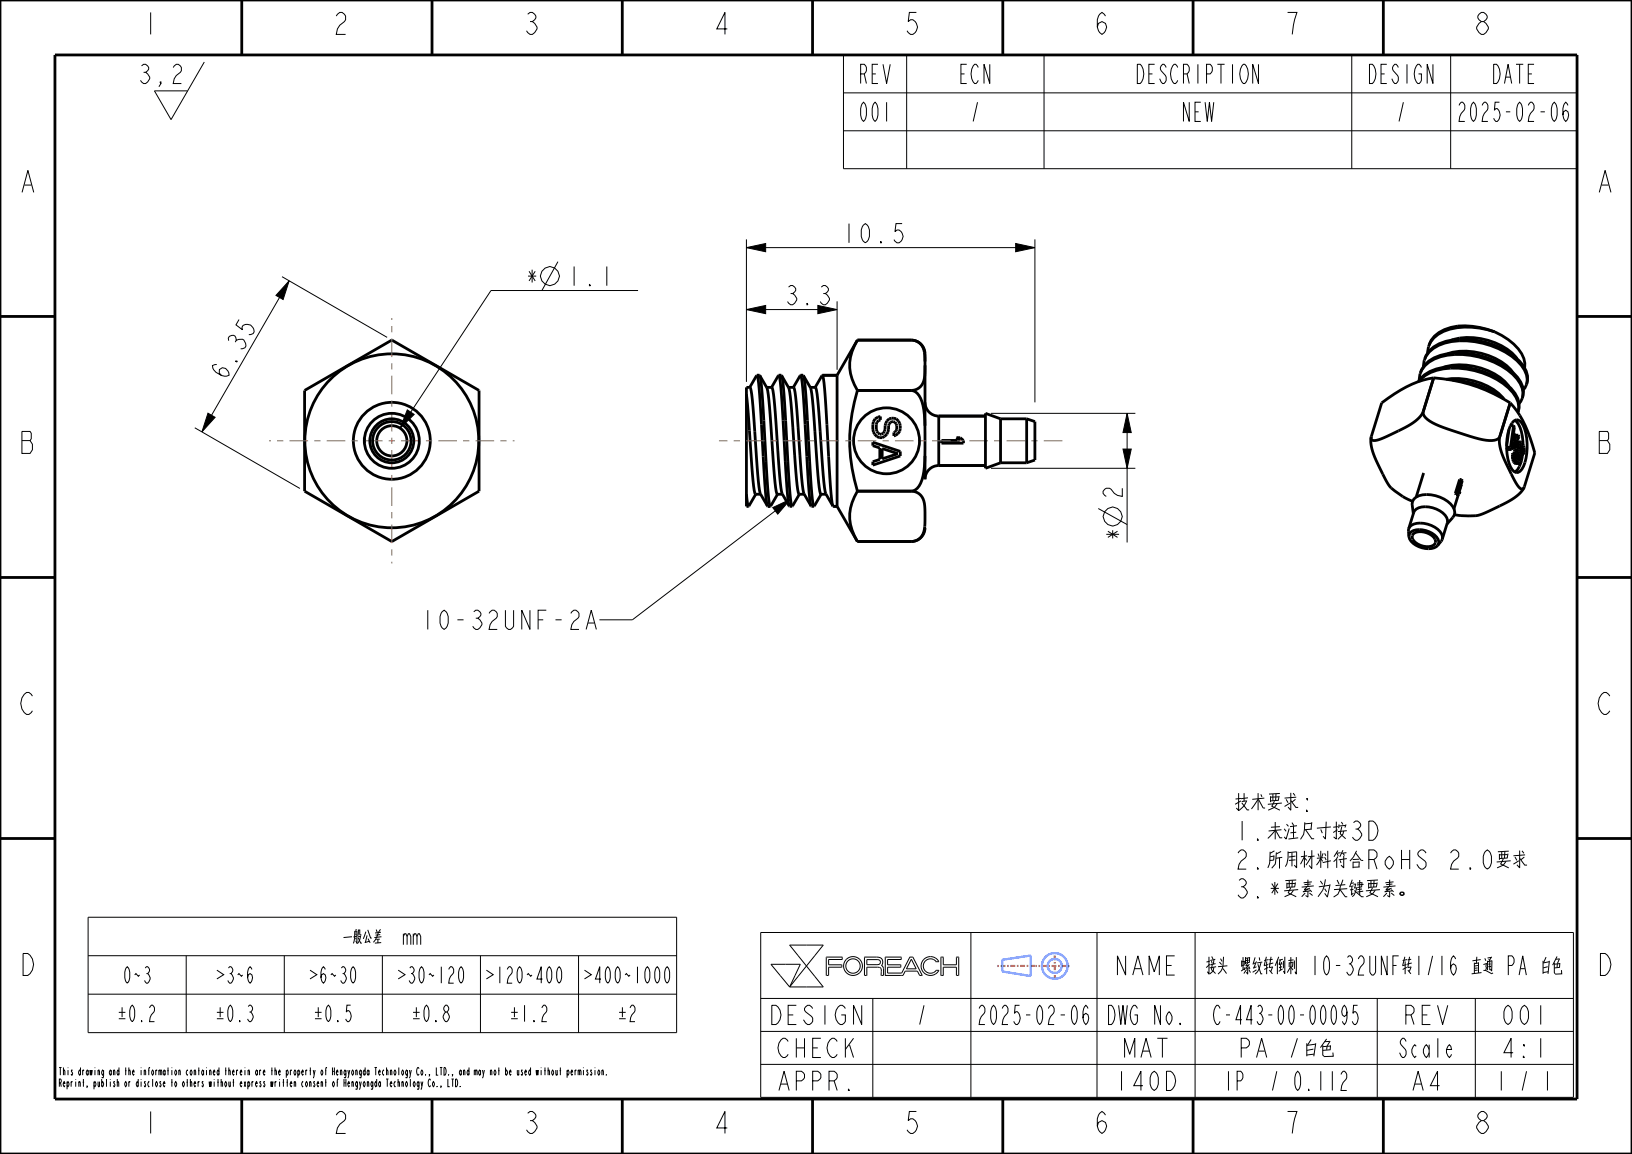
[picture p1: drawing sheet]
<svg xmlns="http://www.w3.org/2000/svg" width="297mm" height="210mm" viewBox="0 0 297 210" stroke-linecap="round" stroke-linejoin="round" font-family="sans-serif">
<g fill="none" stroke="#000" stroke-width=".18">
<path d="M25.8 12l.3-.3a.82 .82 0 0 1 1 .9l-.6 .6a1.58 1.58 0 0 1 .7 1.1 1.2 1.2 0 0 1-1.1 .9l-.5-.6M26.1 13.2h.4M29.3 15.2l-.2-.3h.2v.3l-.4 .6M31.5 12.3l.6-.6h.4l.5 .6a1.35 1.35 0 0 1-.9 1.4l-.4 .6-.2 .9h1.5M37.2 11.3l-6.1 10.5-3-5.3h6M153.5 10h133.5v20.7h-133.5zM153.5 16.9h133.5M165 10v20.7M190 10v20.7M207 11.7a.96 .96 0 0 1 1 .9 2.6 2.6 0 0 1-.5 2.6h-.5zM229 11.7v3.5l-1-3.5v3.5M246 10v20.7"/>
<path d="M264 10v20.7M265.5 19.2l.4-.6h.3a1.25 1.25 0 0 1-.3 2l-.2 .6-.2 .9h1.1M285.3 19.2l-.3-.6a2.91 2.91 0 0 0 0 3.5 1.6 1.6 0 0 0 .3-1.7l-.3-.3-.4 .3-.2 .5M153.5 23.8h133.5M43.5 58.2l-.6 .9 1.2 .9-.1-.5a1.17 1.17 0 0 1 1.6-.3 1.17 1.17 0 0 1 .5 1.5l-.8 .2M51.3 50.3l19.2 11.1M52.6 51.1l-1.1 3.4-1.3-.7zM52.6 51.1l-15.9 27.5M101.5 47.6l-2.9 5.3M116.1 52.9h-26.7l-16.6 25M135.8 45.1l3.5-.8v1.5zM135.8 56.3l3.5-.7v1.5z"/>
<path d="M135.8 43.6v25.9M135.8 56.3h16.5M135.8 45.1h52.5M148.8 55.6l3.5 .7-3.5 .8zM149.5 52.3l.3-.3a.82 .82 0 0 1 1 .8l-.6 .6a1.58 1.58 0 0 1 .7 1.2 1.2 1.2 0 0 1-1.1 .9l-.5-.6M152.3 54.8v12.5M164.2 40.7h-1.1l-.2 1.4 .3-.2a1.17 1.17 0 0 1 1.2 1.1 1.17 1.17 0 0 1-1.2 1.2l-.5-.6M184.8 44.3l3.5 .8-3.5 .7zM188.3 43.6v29.6M35.4 77.8l19.2 11.1M37.8 75.2l1.3 .7-2.4 2.7zM74.1 74.6l1.3 .8-2.6 2.5z"/>
<path d="M180.3 75.2h26.3M205.1 75.2l.8 3.5h-1.5zM205.1 75.2v23.5M140.6 92.4l3.3-1.6-2.4 2.8zM143.9 90.8l-28.8 22h-6M180.3 85.2h26.3M199.9 92.5l5.2 3M204.4 81.7h1.5l-.8 3.5zM103.9 111.6l.5-.6h.4l.6 .6a1.35 1.35 0 0 1-1 1.5l-.3 .6-.2 .8h1.5M106.7 114.5l.9-3.5 .9 3.5M107 113.4h1.2M16 166.9h107.1v21h-107.1z"/>
<path d="M16 173.9h107.1M33.9 173.9v14M51.7 173.9v14M69.6 173.9v14M73.4 170.4l.2-.5h.3l.2 .5v1.5M87.4 173.9v14M88.5 176.5l1.3 .9-1.3 .7M105.3 173.9v14M106.4 176.5l1.2 .9-1.2 .7M138.4 169.7h147.9v30h-147.9zM140.3 175.5h5.3l-1.9 4.1zM143.7 172h6.1l-3 3.8z"/>
<path d="M146.8 175.8l3 3.8h-6.1M146.8 175.8l-3.1 3.8M150.8 177.5v-1.5h2.4v-.4h-2.4v-1h2.4l.1-.4h-2.9v3.3h.4M157.8 174.6l2.1 .1 .3 .1v.4l-.4 .3h-2zM157.8 177.5v-1.5h1.9l.4 .1 .2 .2 .1 1.2h.4M160.8 177.5v-1.3l-.4-.5 .2-.6-.2-.7-.7-.2h-2.3l-.1 3.3h.5M164.3 177.5h.1M165.9 174.6l.8 1.7h-1.7zM166.1 174.2h-.5l-1.5 2.9h-2.6v-1.1h2.4v-.4h-2.4v-1h2.5v-.4h-2.9v3.3h3.2M166.1 174.2h.1M166.1 174.2l1.7 3.3h-.4l-.4-.8h-2.3l-.4 .8M170.4 175l-.7-.5h-.8l-.6 .5-.3 .8 .3 .8 .6 .4h.8l.7-.4"/>
<path d="M170.4 176.6h.1M170.4 175h.1M170.4 176.6h.4M170.4 175h.5l-.4-.5-.5-.3-.7-.1-.7 .1-.5 .4-.3 .5-.2 .5 .1 .7 .5 .8 1 .4 1-.2 .7-.7M170.8 176.6h.1M171.2 174.2h.5v1.4h2.4v-1.4h.4v3.3h-.4v-1.5h-2.4v1.5h-.5zM176.7 169.7v30M199.6 169.7v30M217.5 169.7v30M16 180.9h107.1M49.3 194.8h.3M49.5 194.3v1.4"/>
<path d="M50 195l.2-.3 .1 1M50 194.3v1.4M50.3 196.9l-.2-.1-.1 .3M50.7 195.1h.3l-.1-.4a.68 .68 0 0 0 0 1l.1-.3M50.9 196.4v.1M50.9 196.8v1M51.4 196.9h.3M51.6 196.4v1.4M52.1 195.1l.2-.4a.58 .58 0 0 1-.1 1l-.1-.4M52.1 194.7v1.4M52.1 196.9h.3M52.3 196.4v1.4"/>
<path d="M52.8 197.2h.3l-.1-.4a.68 .68 0 0 0 0 1l.1-.3M52.8 194.7v1M53.1 194.8l-.2-.1-.1 .3M53.5 197.1l.2-.3 .1 1M53.5 196.8v1M53.7 194.7a.68 .68 0 0 1 0 1 .68 .68 0 0 1 0-1zM54.2 195.1l.2-.4a.58 .58 0 0 1-.1 1l-.1-.4M54.2 194.7v1.4M54.9 195.1h.3l-.1-.4a.68 .68 0 0 0 0 1l.1-.3M55.2 196.9l-.1-.1a.68 .68 0 0 0 0 1l.1-.2M55.6 194.7v1M55.8 196.8a.68 .68 0 0 1 0 1 .68 .68 0 0 1 0-1z"/>
<path d="M55.9 194.8l-.2-.1-.1 .3M56.3 197.1l.2-.3 .1 1M56.3 194.8h.3M56.3 196.8v1M56.5 194.3v1.4M57 194.7l.2 .8-.2 .6M57.3 196.9l-.1-.1-.1 .1a.52 .52 0 0 1 0 .9l-.1-.3M57.4 194.7l-.2 .8M57.7 197.2h.3l-.1-.4a.68 .68 0 0 0 0 1l.1-.3M58.4 197.1l.2-.3 .1 1M58.4 196.8v1M58.6 194.7a.68 .68 0 0 1 0 1 .68 .68 0 0 1 0-1z"/>
<path d="M59.1 196.9h.3M59.2 194.8h.2M59.3 196.4v1.4M59.5 194.4l-.1-.1-.1 .2v1.2M60.7 196.8a.68 .68 0 0 1 0 1 .68 .68 0 0 1 0-1zM61.3 196.9h.2M61.6 196.5l-.1-.1-.1 .2v1.2M79.5 197.6l.1 .2zM80.3 197.8l-.1-.2v.4M81.5 196.4v1.4h.4M82.4 196.4v1.4M82.9 196.4h.2a1.23 1.23 0 0 1 0 1.4h-.2z"/>
<path d="M83.7 197.6l.1 .2zM99 194.8h.3M99.7 195l.2-.3 .1 1M99.7 194.3v1.4M100.6 194.7a.68 .68 0 0 1 0 1 .68 .68 0 0 1 0-1zM101.1 194.7l.1 1 .2-.3M101.4 194.7v1M101.8 194.8h.3M102 194.3v1.4M103.2 195.1l.2-.4a.58 .58 0 0 1-.1 1l-.1-.4M103.2 194.7v1.4M103.9 195.1h.3l-.1-.4a.68 .68 0 0 0 0 1l.1-.3"/>
<path d="M104.6 194.7v1M104.9 194.8l-.2-.1-.1 .3M105.2 195l.2-.3 .1 1M105.2 194.7v1M105.5 195l.2-.3v1M106.2 194.3v.1M106.2 194.7v1M107 194.8l-.1-.1-.1 .1a.52 .52 0 0 1 0 .9l-.1-.3M107.7 194.8l-.1-.1-.1 .1a.52 .52 0 0 1 0 .9l-.1-.3M108.3 194.3v.1M108.3 194.7v1M109 194.7a.68 .68 0 0 1 0 1 .68 .68 0 0 1 0-1z"/>
<path d="M109.5 195l.2-.3 .1 1M109.5 194.7v1M110.3 195.5l.1 .2zM138.4 181.7h147.9M138.4 187.7h147.9M138.4 193.7h147.9M143.4 189.5l-.5-.6a1.2 1.2 0 0 0-1.1 .9 2.11 2.11 0 0 0 .7 2.6h.4l.5-.5M158.8 181.7v18M178.2 183.5l.4-.6h.2a1.25 1.25 0 0 1-.2 2.1l-.3 .6-.1 .8h1M198 183.5l-.4-.6a2.91 2.91 0 0 0 0 3.5 1.6 1.6 0 0 0 .4-1.7l-.4-.3-.4 .3-.1 .6M222 183.5l-.3-.6a.96 .96 0 0 0-.8 .9 2.77 2.77 0 0 0 .5 2.6h.3l.3-.5M225.9 190.7h.9l.6-.6v-.6l-.6-.6h-.9v3.5"/>
<path d="M228.7 192.4l.9-3.5 .9 3.5M229 191.3h1.2M236.1 188.9l-1.1 3.5M237.8 189.8v2.4M238.6 189.2l-.6 1M239 190.9l-1.2 .2M239.2 191.8l-1.4 .2M239.4 190l-1.6 .2M239.4 189.8l-.3 2.4M240.7 190.2v1.8l.2 .2M241.4 189.1l-1.1 1.5M241.5 190.4l-.1 .6"/>
<path d="M242 189.5l-.9 .1M242.1 189.5l-.6 .9M242.1 190.2v.8M242.1 191l-1.4 .1M242.1 190.4l-1.4 .1M242.6 191.5v.7l-1.7 .1M247.1 182.9h-.8l-.1 1.5 .3-.3h.2a1.65 1.65 0 0 1 0 2.3h-.2l-.4-.5M250.6 181.7v18M268.5 181.7v18"/>
<circle cx="100" cy="50.2" r="1.72"/>
<circle cx="202.5" cy="94" r="1.72"/>
<circle cx="155.2" cy="175.8" r="1.31"/>
<circle cx="155.2" cy="175.8" r="1.71"/>
</g>
<path d="M52.6 51.1l-1.1 3.4-1.3-.7zM135.8 45.1l3.5-.8v1.5zM135.8 56.3l3.5-.7v1.5zM148.8 55.6l3.5 .7-3.5 .8zM184.8 44.3l3.5 .8-3.5 .7zM37.8 75.2l1.3 .7-2.4 2.7zM74.1 74.6l1.3 .8-2.6 2.5zM205.1 75.2l.8 3.5h-1.5zM140.6 92.4l3.3-1.6-2.4 2.8zM204.4 81.7h1.5l-.8 3.5z" fill="#000"/>
<g fill="none" stroke="#000" stroke-width=".51">
<path d="M0 0h297v210h-297zM10 10h277v190h-277zM44 .1v10M78.6 .1v10M113.2 .1v10M147.9 .1v10M182.5 .1v10M217.1 .1v10M251.7 .1v10M0 57.6h10M287 57.6h10M55.4 71l15.9-9.1 15.9 9.1v18.4l-15.9 9.1-15.9-9.1z"/>
<path d="M66.3 79.6v1M87.2 71v.1M135.8 71.7l.6 6.6a102.5 102.5 0 0 0 1 11.4l.1 .2h.9M137.7 68.3l.3 .6 .3 3.2 .6 11a56.5 56.5 0 0 0 .8 9M137.7 68.3l-1.3 2.2M137.7 68.3h.6M138.3 68.3l1.3 2.3a45.9 45.9 0 0 1 .8 8.1 81.7 81.7 0 0 0 1 11.1l1 .1M138.3 68.3a48.7 48.7 0 0 1 .7 8.2l.2 3.7a99.7 99.7 0 0 0 .9 11.8l.1 .1M139.5 70.5h.9l.2 .1a153 153 0 0 1 1.2 14.7l.4 4.2 1.4 2.6M141.7 68.3a39.1 39.1 0 0 1 .8 8.2l.2 3.7a99.7 99.7 0 0 0 .9 11.8v.1M141.7 68.3h.5M141.7 68.3l-1.3 2.2"/>
<path d="M142.2 68.3l1.3 2.3 .2 .8 1.4 16.9a2.59 2.59 0 0 0 .3 1.6M142.2 68.3a48.7 48.7 0 0 1 .8 8.2l.2 3.7a99.7 99.7 0 0 0 .9 11.8l.1 .1 1.3-2.2M143.5 70.5h.9a2.75 2.75 0 0 1 .4 1.7l1.3 16.9 .2 .8 1.3 2.2M145.7 68.3l.2 .6 .3 3.2 .6 11a56.2 56.2 0 0 0 .8 9M145.7 68.3h.5M145.7 68.3l-1.3 2.2M146.2 68.3l1.3 2.3a43.3 43.3 0 0 1 .8 7.8 89.1 89.1 0 0 0 1 11.4l.1 .1h.9M146.2 68.3a48.7 48.7 0 0 1 .7 8.2l.2 3.7a99.7 99.7 0 0 0 .9 11.8l.2 .1 1.2-2.2M147.5 70.5h.9M148.4 70.5a14.8 14.8 0 0 1 .6 4.7l.3 3.2a89.1 89.1 0 0 0 1 11.4l1.3 2.3M149.7 68.3h2.6M149.7 68.3l.2 .6 .3 3.2 .6 11a55.8 55.8 0 0 0 .8 9"/>
<path d="M149.7 68.3l-1.4 2.2M156 71.1a30.4 30.4 0 0 0 0 18.3M156 71v.1M156 71h9.8M159.3 76.2l.9-.4v.6l-.3 .1a1.65 1.65 0 0 0 .2 2.5 .9 .9 0 0 0 1-.9 1.54 1.54 0 0 1 .4-1.6 1.54 1.54 0 0 1 1.6-.3 1.76 1.76 0 0 1 .8 1.7 1.76 1.76 0 0 1-1.2 1.4v-.6l.2-.1a1.14 1.14 0 0 0-.3-1.9 .71 .71 0 0 0-.9 .8 1.71 1.71 0 0 1-1.7 2.1 2.2 2.2 0 0 1-.7-3.4zM165.8 61.9a2.5 2.5 0 0 1 2.5 2.5v13.1M165.8 61.9h-9.8a8.1 8.1 0 0 0 0 9.1M165.8 61.9a2.51 2.51 0 0 1 2.5 2.7v1.2M165.8 71.1a2.42 2.42 0 0 1 2 2 30.5 30.5 0 0 1 .5 8.5l-.2 4.2a4.1 4.1 0 0 1-1.9 3.5l-.4 .1M165.8 71v.1M168.3 66.5a5.3 5.3 0 0 1-.8 3.8l-.6 .5-1.1 .2M168.3 73.2a2.5 2.5 0 0 0 2.5 2.5"/>
<path d="M170.8 75.7v9M170.8 75.7h8.5M249.5 79.5a8.7 8.7 0 0 0 1.5 5.4l.6 1.4a6.4 6.4 0 0 0 2.2 3 11.5 11.5 0 0 0 3.3 1.9M251.5 73.3h-.1M251.5 73.3l-1.9 6.2a.52 .52 0 0 0 0 .6 .52 .52 0 0 0 .6 .1 30.7 30.7 0 0 0 7-3.3l1.1-.9 .7-1.1M258.1 69.4a6.9 6.9 0 0 1 6-2.7 15.1 15.1 0 0 1 10.9 4 4.2 4.2 0 0 1 1.4 3.9M258.3 69.4a7.2 7.2 0 0 1 5.7-2.4 14.8 14.8 0 0 1 11.3 4.4 3.5 3.5 0 0 1 .9 3.6M258.3 69.2a4 4 0 0 1 2.7-3.9 14.2 14.2 0 0 1 12.2 1.3 6.8 6.8 0 0 1 4 4.9 2.58 2.58 0 0 1-.7 1.9M258.5 67.8a4.8 4.8 0 0 1 3.6-3.1 14.7 14.7 0 0 1 14.1 4 3.9 3.9 0 0 1 .9 3.4M259 74.9a1.82 1.82 0 0 0 1.2 1.7 44.6 44.6 0 0 0 10.8 3.6h.5a1.5 1.5 0 0 0 1.4-.7M259.1 66.7a4 4 0 0 1 2.7-3.8 14.2 14.2 0 0 1 12.2 1.2 6.8 6.8 0 0 1 3.9 4.9 2.59 2.59 0 0 1-.7 2M259.3 65.3a4.9 4.9 0 0 1 3.8-3.2 14.9 14.9 0 0 1 13.4 3.6 4.2 4.2 0 0 1 1.4 4"/>
<path d="M260.9 68.8a19.8 19.8 0 0 0-9.4 4.5M260.9 68.8h.1M260.9 68.8l-1.9 6.1M260.9 68.8a29.4 29.4 0 0 1 13.9 4.5M262.7 66.8a12.1 12.1 0 0 1 11.2 2.6l.7 .9M263.2 69a12.1 12.1 0 0 1 10.3 3.3l.2 .4M263.5 64.4a12 12 0 0 1 11.5 2.9l.3 .4M264.2 61.9a11.9 11.9 0 0 1 11.7 3.1l.2 .3M264.3 69.2a15.1 15.1 0 0 1 9.3 3.4M272 60.4a13.8 13.8 0 0 0-9.3-.1 4.1 4.1 0 0 0-2.9 3.9M272 60.4a9.5 9.5 0 0 1 5.3 4.9l.2 .8-.1 .8M272 60.4a13.7 13.7 0 0 0-8-.8 5.4 5.4 0 0 0-3.9 3.2"/>
<path d="M274.6 78.1l-.4 3.1M274.8 73.3a17.5 17.5 0 0 1 4.1 7.7l.4 1.4-1.9 6.2M274.8 73.3l-1.9 6.2a8.6 8.6 0 0 0 1.5 5.4l.6 1.4a5.3 5.3 0 0 0 1.9 2.7l.3-.1 .2-.3M274.9 77.4h.6M275.3 80h.6M275.4 79.1l.5 .9-.8 1.3zM275.5 77.4l-.6 4M275.5 77.4l.1 .3-.1 1 .5 1.1 .3-.6M275.7 79.2h.6M276.3 79.2l.2 .3-1.4 2.3M135.8 89.9l.2 1.6 .2 .6 1.3-2.2M139.7 92.1h.5"/>
<path d="M139.7 92.1l-1.3-2.2a47.5 47.5 0 0 1-.8-8.1 92.8 92.8 0 0 0-1-11.1l-.1-.2h-.7v21.6M141.5 89.9l-1.3 2.2M143.6 92.1h.1M145.4 89.9h1M147.6 92.1h.1M151.6 92.1h.7M156 89.4a8.1 8.1 0 0 0 0 9.1h9.8M156 89.4h9.8M156 89.4h.1M158.8 80.5l5 1.6v.9l-5 1.6v-.6l1.3-.4v-2.1l-1.3-.4zM160.5 81.6l2.9 1-2.9 .9zM165.8 89.4a2.51 2.51 0 0 1 2.5 2.7 15.9 15.9 0 0 1-.3 5.1l-.7 .9-.7 .3-.8 .1"/>
<path d="M165.8 89.4h.1M168.3 83v4.2a2.5 2.5 0 0 1 2.5-2.5M168.3 96a2.5 2.5 0 0 1-2.5 2.5M170.8 84.7h8.5M171.3 80.1h3.4l-.6-.5h.6l.6 .5v.5h-4zM257.2 97.2a2.85 2.85 0 0 1 4.1 1.2 1.27 1.27 0 0 1-1.8 1.1 2.83 2.83 0 0 1-2.5-1.7zM259.1 86.1h.1M264.9 89.8l.1 .2h.3M264.9 89.8h.3M265.2 89.8l.1 .2M265.5 89.5h.2M265.7 89.5l-.1 .4-.3 .1"/>
<path d="M265.9 88.2h.1M266 87.3l.1 .2-.6 2.1 .2-.1M266 87.3h-.4l-.7 2.5M266 87.3l-.8 2.5M274.2 81.4h.7M274.2 81.5l.2 .3h.7M274.9 81.4l.2 .4M275.2 83.1h.8M275.2 83.1l.1 .5M275.2 82.7h.8M275.2 82.7v.4M275.3 83.6h.7"/>
<path d="M275.3 83.6l.1 .3M275.4 83.9h.7M275.4 83.9l.1 .2M275.5 84.1h.7M275.5 84.1l.1 .2M275.6 81.4h.7M275.6 81.4v.4M275.6 81.8h.7M275.6 81.8l.1 .4M275.6 81h.7M275.6 81v.4M275.6 84.3l.9 .1"/>
<path d="M275.6 84.3h.8M275.6 80.9v.1M275.7 82.2h.7M275.7 82.2l.1 .3M275.8 80.6h.6M276 83.1v.5M276 82.7v-.2l.2 .3M276 82.7v.4M276 83.6l.1 .3M276.1 83.9l.1 .2M276.1 83h.6M276.2 82.8h.5"/>
<path d="M276.2 82.8v.4l.2 .5 .2 .1 .1-.1M276.2 83.3h.5M276.2 84.1l.2 .2M276.3 83.6h.4M276.3 81.4v.4M276.3 81.8l.1 .4M276.3 81v.4M276.3 83.7h.4M276.4 84.3l.1 .1M276.4 82.2l.1 .3M276.4 80.6l-.1 .4M276.5 82.5l.2 .3"/>
<path d="M276.5 82.5h-1.2l-.1 .2M276.5 81.5v.3M276.5 81.5h.6M276.5 81.8l.3 .6M276.5 81.8h.7M276.6 81.1h.3M276.6 80.5l-.2 .1M276.6 82.1h.6M276.7 82.8v.2M276.7 81h.1M276.7 83.6v.1M276.7 83v.3"/>
<path d="M276.7 83.3v.3M276.8 80.4l-.9 .1h.7M276.8 80.4l.3 .3a2.54 2.54 0 0 1 .2 2M276.8 80.4l-.2 .1M276.8 82.4h.4M276.8 82.4l.1 1.1a.87 .87 0 0 1-.4 .9M276.8 81l.1 .1M276.8 81h-.2l-.1 .5M276.9 82.7h.4M276.9 81.1l.2 .4M277.1 81.5l.1 .3M277.2 82.4l.1 .3"/>
<path d="M277.2 81.8v.3M277.2 82.1v.3M277.4 88.6a7.2 7.2 0 0 1-3.8 3.2 19.5 19.5 0 0 1-5 2h-2.7l-1.2-.1M277.4 88.6h.1M0 105.1h10M287 105.1h10M0 152.6h10M287 152.6h10M44 200.1v10M78.6 200.1v10M113.2 200.1v10M147.9 200.1v10"/>
<path d="M182.5 200.1v10M217.1 200.1v10M251.7 200.1v10"/>
<circle cx="71.3" cy="80.2" r="15.8"/>
<circle cx="71.3" cy="80.2" r="7"/>
<circle cx="71.3" cy="80.2" r="2.75"/>
</g>
<g fill="none" stroke="#36f" stroke-width=".38">
<path d="M187.6 173.9v3.7l-5.2-.8v-2.1l5.2-.8"/>
<circle cx="192" cy="175.8" r="2.34"/>
<circle cx="192" cy="175.8" r="1.29"/>
</g>
<path d="M181.5 175.8h6.8M191.9 173.3l.1 5M194.6 175.8h-6.2" fill="none" stroke="#c66" stroke-width=".38" stroke-dasharray=".3 .3 .9 .3" stroke-linecap="butt"/>
<!-- layer: 02___PRT_ALL_AXES -->
<g fill="none" stroke="#000" stroke-width=".51">
<path d="M137.7 68.3h.5M141.7 68.3h.5M145.7 68.3h.5M149.7 68.3h2.6M152.3 68.3v23.8M165.8 61.9h-9.8l-3.7 6.4M170.8 75.7h8.5M182.1 76.2l-2.8-1v10l2.8-1M182.1 76.2v8M182.1 76.2h4.7M186.8 76.2v8M186.8 76.2l1.5 .5v7l-1.5 .5"/>
<path d="M275.5 76.6a.9 .9 0 0 1 1.4 .3 9.5 9.5 0 0 1 .1 8.5 .97 .97 0 0 1-.9 .6 .97 .97 0 0 1-.9-.5 9.5 9.5 0 0 1-.1-8.5zM275.7 76.5a4.9 4.9 0 0 1 1.5 3.9v.5M276.4 74.6l-.1 .3M277.1 72.1l-.1 .3M277.9 69.7l-.1 .2M135.8 92.1h.4M139.7 92.1h.5M143.7 92.1h.5M147.7 92.1h.4M151.6 92.1h.7M152.3 92.1l3.7 6.4h9.8M170.8 84.7h8.5"/>
<path d="M182.1 84.2h4.7M256.4 96.2l.9-2.9a2.34 2.34 0 0 1 2.7-1 4 4 0 0 1 3.4 2.3v.5l-.9 3M256.4 96.2a2.34 2.34 0 0 1 2.7-1 4 4 0 0 1 3.4 2.4v.5M256.4 96.2v1.5M256.4 97.7a1.49 1.49 0 0 1 1.9-1.3 3.6 3.6 0 0 1 3.5 2.1l-.2 .8M256.4 97.7a3.7 3.7 0 0 0 4.6 2l.6-.4M257.2 93.5a2.92 2.92 0 0 1 .1-2.7 4 4 0 0 1 4-.6 4.8 4.8 0 0 1 3.4 2.5v1l-1.4 1.7M259.1 86.1l-1.4 4.4M262.5 98.1l-.9 1.2M265.4 90l-.8 2.6M266 88.2l-.4 1.3M276.8 84a3.2 3.2 0 0 1-1.1 1.9"/>
<path d="M277.1 82.7l-.2 1.1"/>
<circle cx="71.3" cy="80.2" r="5"/>
<circle cx="71.3" cy="80.2" r="4"/>
<circle cx="71.3" cy="80.2" r="3.5"/>
<circle cx="161.3" cy="80.2" r="6"/>
</g>
<path d="M193.3 80.2h-62.5" fill="none" stroke="#963" stroke-width=".18" stroke-dasharray="1.1 1.1 3.4 1.1" stroke-dashoffset="2.3" stroke-linecap="butt"/>
<path d="M71.3 80.2v22.3M71.3 80.2v-22.3M71.3 80.2h-22.3M71.3 80.2h22.3" fill="none" stroke="#963" stroke-width=".18" stroke-dasharray="1.1 1.1 3.4 1.1" stroke-dashoffset=".6" stroke-linecap="butt"/>
<g font-size="5.2">
<text x="26.1" y="6.3">1</text>
<text x="60.7" y="6.3">2</text>
<text x="95.4" y="6.3">3</text>
<text x="130" y="6.3">4</text>
<text x="164.6" y="6.3">5</text>
<text x="199.2" y="6.3">6</text>
<text x="233.9" y="6.3">7</text>
<text x="268.5" y="6.3">8</text>
<text x="3.8" y="35">A</text>
<text x="290.8" y="35">A</text>
<text x="3.8" y="82.5">B</text>
<text x="290.8" y="82.5">B</text>
<text x="3.8" y="130">C</text>
<text x="290.8" y="130">C</text>
<text x="3.8" y="177.5">D</text>
<text x="290.8" y="177.5">D</text>
<text x="26.1" y="206.3">1</text>
<text x="60.7" y="206.3">2</text>
<text x="95.4" y="206.3">3</text>
<text x="130" y="206.3">4</text>
<text x="164.6" y="206.3">5</text>
<text x="199.2" y="206.3">6</text>
<text x="233.9" y="206.3">7</text>
<text x="268.5" y="206.3">8</text>
</g>
<g font-size="4.6">
<text x="156.8" y="15.2">REV</text>
<text x="175.1" y="15.2">ECN</text>
<text x="209.2" y="15.2">DESCRIPTION</text>
<text x="250.2" y="15.2">DESIGN</text>
<text x="272.3" y="15.2">DATE</text>
<text x="156.8" y="22.1">001</text>
<text x="176.7" y="22.1">/</text>
<text x="215.6" y="22.1">NEW</text>
<text x="254.2" y="22.1">/</text>
<text x="267.5" y="22.1">2025-02-06</text>
<text x="153" y="44.2">10.5</text>
<text x="95.4" y="52">*</text>
<text x="103" y="52">1.1</text>
<text x="142.6" y="55.5">3.3</text>
<text x="41" y="69.6" transform="rotate(-60 41 69.6)">6.35</text>
<text x="204.2" y="91.1" transform="rotate(-90 204.2 91.1)">2</text>
<text x="204.2" y="98.7" transform="rotate(-90 204.2 98.7)">*</text>
<text x="76.4" y="114.5">10-32UNF-2A</text>
<text x="224.6" y="147.7">技术要求:</text>
<text x="224.6" y="152.9">1.未注尺寸按3D；</text>
<text x="224.6" y="158.2">2.所用材料符合RoHS 2.0要求；</text>
<text x="224.6" y="163.4">3.*要素为关键要素。</text>
<text x="204" y="177.4">NAME</text>
<text x="217.4" y="177.4">接头 螺纹转倒刺 10-32UNF转1/16 直通 PA 白色</text>
<text x="141.8" y="186.4">DESIGN</text>
<text x="167" y="186.4">/</text>
<text x="180.1" y="186.4">2025-02-06</text>
<text x="202.9" y="186.4">DWG No.</text>
<text x="223.8" y="186.4">C-443-00-00095</text>
<text x="256.2" y="186.4">REV</text>
<text x="274" y="186.4">001</text>
<text x="143" y="192.4">CHECK</text>
<text x="205.2" y="192.4">MAT</text>
<text x="255.5" y="192.4">Scale</text>
<text x="274" y="192.4">4:1</text>
<text x="143" y="198.4">APPR.</text>
<text x="204" y="198.4">140D</text>
<text x="223" y="198.4">IP</text>
<text x="230.9" y="198.4">/</text>
<text x="236.3" y="198.4">0.112</text>
<text x="257.3" y="198.4">A4</text>
<text x="272.4" y="198.4">1</text>
<text x="276.6" y="198.4">/ 1</text>
</g>
<g font-size="3.9">
<text x="61.3" y="171.9">一般公差</text>
<text x="75.1" y="171.9">mm</text>
<text x="22.9" y="178.9">0~3</text>
<text x="39.4" y="178.9">＞3~6</text>
<text x="56.5" y="178.9">＞6~30</text>
<text x="73" y="178.9">＞30~120</text>
<text x="89.5" y="178.9">＞120~400</text>
<text x="107.3" y="178.9">＞400~1000</text>
<text x="21.5" y="185.9">±0.2</text>
<text x="39.4" y="185.9">±0.3</text>
<text x="57.2" y="185.9">±0.5</text>
<text x="75.1" y="185.9">±0.8</text>
<text x="92.9" y="185.9">±1.2</text>
<text x="112.1" y="185.9">±2</text>
</g>
<g font-size="1.8">
<text x="10.6" y="195.7">This drawing and the information contained therein are the property of</text>
<text x="10.6" y="197.8">Reprint, publish or disclose to others without express written consent of</text>
<text x="60.3" y="195.7">Hengyongda Technology Co., LTD., and may not be used without permission.</text>
<text x="62.4" y="197.8">Hengyongda Technology Co., LTD.</text>
</g>
</svg>
